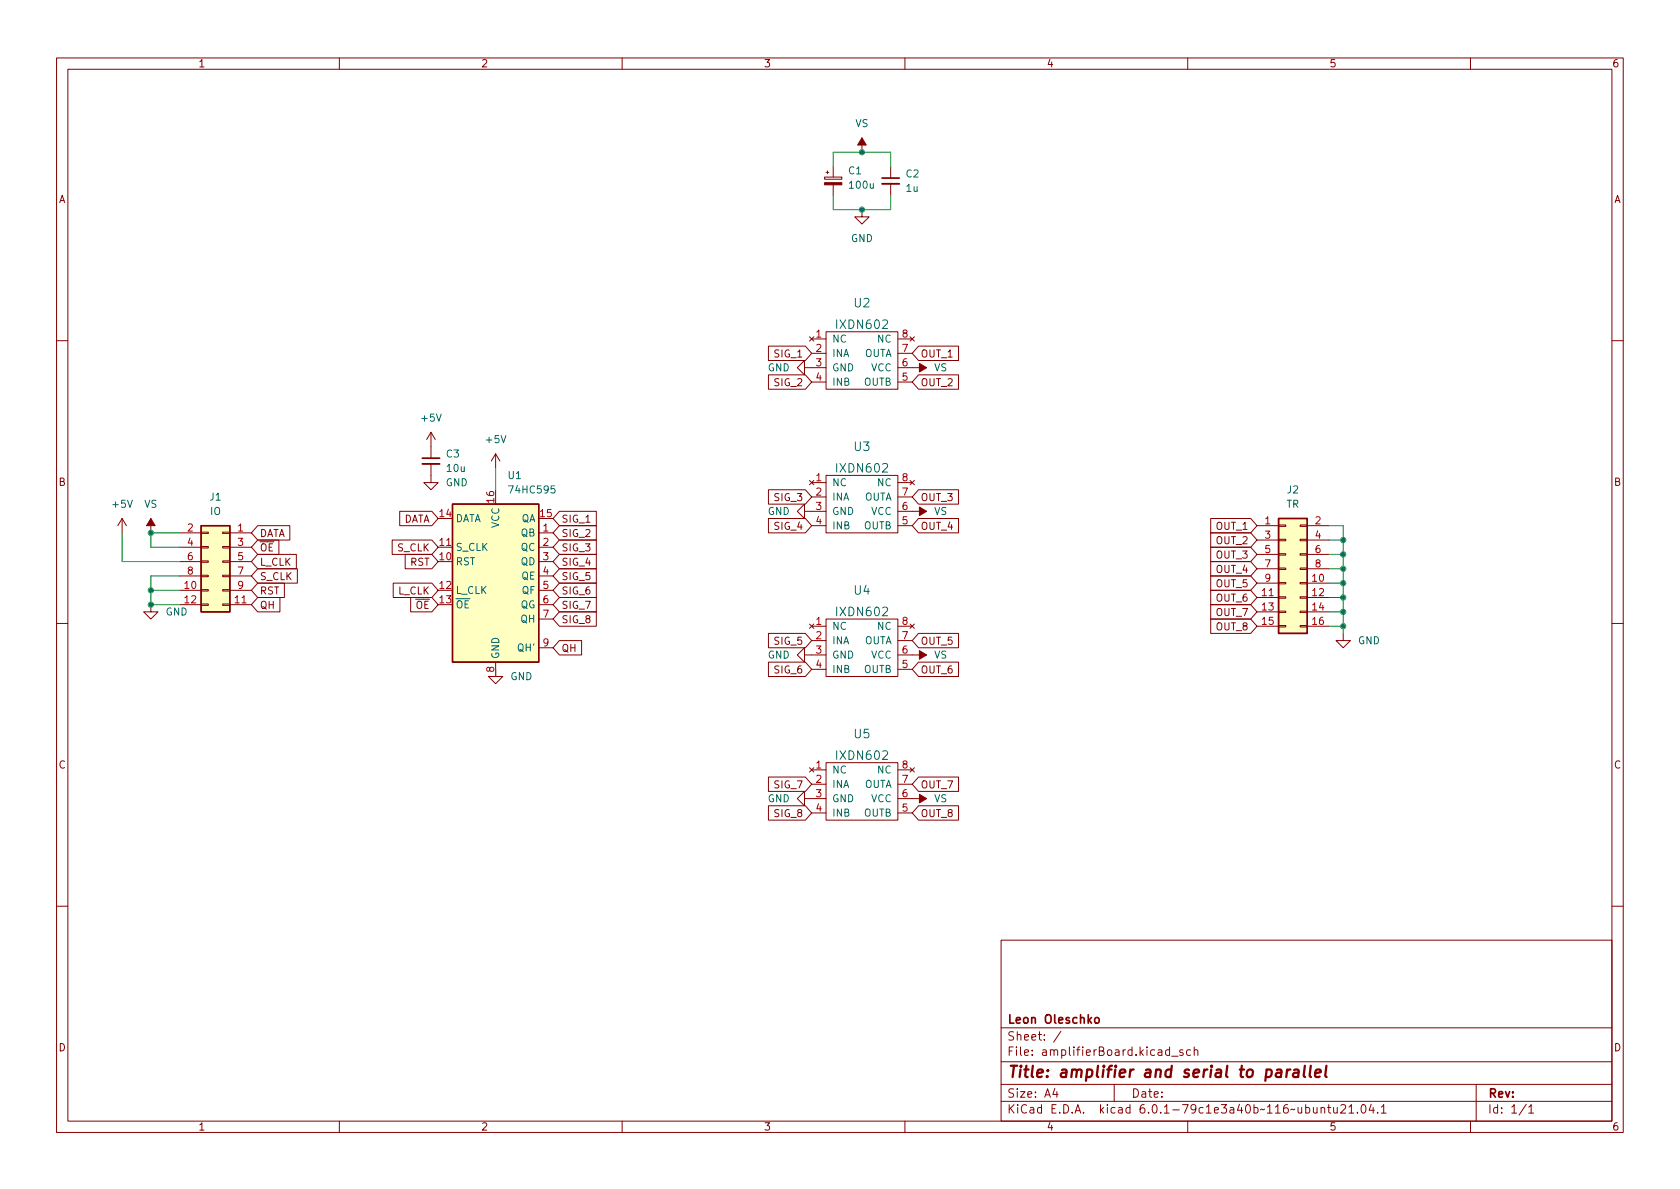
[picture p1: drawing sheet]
<svg xmlns="http://www.w3.org/2000/svg" width="297mm" height="210mm" viewBox="0 0 297 210" stroke-linecap="round" stroke-linejoin="round" font-family="sans-serif">
<g fill="none" stroke="#840000" stroke-width=".18">
<path d="M10 10.2h277v190.1h-277zM12 12.2h273v186.1h-273zM60 10.2v2M110 10.2v2M160 10.2v2M210 10.2v2M260 10.2v2M145.8 31.3h3v.4h-3zM146 30.5h.6M146.3 30.2v.5M147.3 29.5v1.8M147.3 32.7v1.8"/>
<path d="M152.4 37.1v1.2h-1.3l1.3 1.3 1.3-1.3h-1.3M152.4 24.4v2.5M157.5 29.5v2M157.5 32.5v2M143.1 59.6l.8 .7M143.5 59.9h2.5M143.9 59.6l-.8 .7M146 58.7h12.7v10.1h-12.7zM158.7 59.9h2.6M160.9 59.6l.8 .7M161.7 59.6l-.8 .7M10 60.2h2"/>
<path d="M76.2 76.4l-.8 1.3M76.2 76.4v4.6M76.2 76.4l.8 1.3M135.9 61.2h6.5l1.1 1.3-1.1 1.2h-6.5zM135.9 66.3h6.5l1.1 1.3-1.1 1.2h-6.5zM142.2 65v-1.3l-1.2 1.3 1.2 1.3v-1.3h3.8M143.5 62.5h2.5M143.5 67.6h2.5M158.7 62.5h2.6M158.7 65h5.1M158.7 67.6h2.6M162.4 66.3h7.1v2.5h-7.1l-1.1-1.2z"/>
<path d="M162.4 61.2h7.1v2.5h-7.1l-1.1-1.2zM285 60.2h2M21.6 91.7l-.8 1.3M21.6 91.7v2.5M21.6 91.7l.8 1.3M26.7 91.7v2.5M31.7 94.2h3.9M31.7 96.8h3.9M31.7 99.3h3.9M35.6 99.2h1.2v.2h-1.2zM35.6 96.6h1.2v.3h-1.2zM35.6 94.1h1.2v.3h-1.2z"/>
<path d="M39.4 99.2h1.2v.2h-1.2zM39.4 96.6h1.2v.3h-1.2zM39.4 94.1h1.2v.3h-1.2zM40.6 94.2h3.8M40.6 96.8h3.8M40.6 99.3h3.8M45.6 95.5h3.7v2.5h-3.7l-1.2-1.2zM45.6 93h5.6v2.5h-5.6l-1.2-1.3zM45.6 98h6.8v2.6h-6.8l-1.2-1.3zM69.3 95.5h7.1l1.1 1.3-1.1 1.2h-7.1zM70.7 90.4h5.7l1.1 1.3-1.1 1.3h-5.7zM71.6 98h4.8l1.1 1.3-1.1 1.3h-4.8z"/>
<path d="M76.2 82v3.3h1.3l-1.3 1.3-1.3-1.3h1.3M77.5 96.8h2.5M87.6 80.3l-.7 1.2M87.6 80.3v2.5M87.6 80.3l.8 1.2M95.2 94.2h2.6M95.2 96.8h2.6M95.2 99.3h2.6M98.9 90.4h6.5v2.6h-6.5l-1.1-1.3zM98.9 93h6.5v2.5h-6.5l-1.1-1.3zM98.9 95.5h6.5v2.5h-6.5l-1.1-1.2zM98.9 98h6.5v2.6h-6.5l-1.1-1.3z"/>
<path d="M135.9 86.6h6.5l1.1 1.3-1.1 1.2h-6.5zM135.9 91.7h6.5l1.1 1.3-1.1 1.2h-6.5zM142.2 90.4v-1.3l-1.2 1.3 1.2 1.3v-1.3h3.8M143.1 85l.8 .7M143.5 85.3h2.5M143.5 87.9h2.5M143.5 93h2.5M143.9 85l-.8 .7M146 84.1h12.7v10.1h-12.7zM158.7 90.4h5.1M158.7 85.3h2.6M158.7 87.9h2.6"/>
<path d="M158.7 93h2.6M160.9 85l.8 .7M161.7 85l-.8 .7M162.4 91.7h7.1v2.5h-7.1l-1.1-1.2zM162.4 86.6h7.1v2.5h-7.1l-1.1-1.2zM214.1 91.7h7l1.1 1.3-1.1 1.2h-7zM214.1 94.2h7l1.1 1.3-1.1 1.3h-7zM214.1 99.3h7l1.1 1.3-1.1 1.2h-7zM214.1 96.8h7l1.1 1.2-1.1 1.3h-7zM222.2 93h3.9M222.2 95.5h3.9M222.2 98h3.9"/>
<path d="M226.1 97.9h1.2v.3h-1.2zM226.1 95.4h1.2v.2h-1.2zM226.1 92.8h1.2v.3h-1.2zM229.9 97.9h1.2v.3h-1.2zM229.9 95.4h1.2v.2h-1.2zM229.9 92.8h1.2v.3h-1.2zM231.1 93h3.8M231.1 95.5h3.8M231.1 98h3.8M10 110.2h2M26.7 106.9v1.3h1.2l-1.2 1.3-1.3-1.3h1.3M31.7 104.4h3.9"/>
<path d="M31.7 106.9h3.9M31.7 101.8h3.9M35.6 106.8h1.2v.3h-1.2zM35.6 104.3h1.2v.2h-1.2zM35.6 101.7h1.2v.3h-1.2zM39.4 106.8h1.2v.3h-1.2zM39.4 104.3h1.2v.2h-1.2zM39.4 101.7h1.2v.3h-1.2zM40.6 104.4h3.8M40.6 106.9h3.8M40.6 101.8h3.8M45.6 105.7h3.9v2.5h-3.9l-1.2-1.3z"/>
<path d="M45.6 100.6h7v2.5h-7l-1.2-1.3zM45.6 103.1h4.7v2.6h-4.7l-1.2-1.3zM69.5 103.1h6.9l1.1 1.3-1.1 1.3h-6.9zM72.6 105.7h3.8l1.1 1.2-1.1 1.3h-3.8zM87.6 117.1v2.5h-1.2l1.2 1.3 1.3-1.3h-1.3v-1.2M95.2 104.4h2.6M95.2 106.9h2.6M95.2 101.8h2.6M95.2 109.5h2.6M95.2 114.5h2.6M98.9 105.7h6.5v2.5h-6.5l-1.1-1.3zM98.9 113.3h3.9v2.5h-3.9l-1.1-1.3z"/>
<path d="M98.9 100.6h6.5v2.5h-6.5l-1.1-1.3zM98.9 103.1h6.5v2.6h-6.5l-1.1-1.3zM98.9 108.2h6.5v2.5h-6.5l-1.1-1.2zM135.9 112h6.5l1.1 1.3-1.1 1.2h-6.5zM135.9 117.1h6.5l1.1 1.3-1.1 1.2h-6.5zM142.2 115.8v-1.3l-1.2 1.3 1.2 1.3v-1.3h3.8M143.1 110.4l.8 .7M143.5 110.7h2.5M143.5 113.3h2.5M143.5 118.4h2.5M143.9 110.4l-.8 .7M146 109.5h12.7v10.1h-12.7z"/>
<path d="M158.7 115.8h5.1M158.7 110.7h2.6M158.7 113.3h2.6M158.7 118.4h2.6M160.9 110.4l.8 .7M161.7 110.4l-.8 .7M162.4 112h7.1v2.5h-7.1l-1.1-1.2zM162.4 117.1h7.1v2.5h-7.1l-1.1-1.2zM214.1 106.9h7l1.1 1.3-1.1 1.3h-7zM214.1 109.5h7l1.1 1.2-1.1 1.3h-7zM214.1 101.8h7l1.1 1.3-1.1 1.3h-7zM214.1 104.4h7l1.1 1.3-1.1 1.2h-7z"/>
<path d="M222.2 103.1h3.9M222.2 105.7h3.9M222.2 108.2h3.9M222.2 110.7h3.9M222.2 100.6h3.9M226.1 110.6h1.2v.3h-1.2zM226.1 108.1h1.2v.2h-1.2zM226.1 105.5h1.2v.3h-1.2zM226.1 103h1.2v.2h-1.2zM226.1 100.5h1.2v.2h-1.2zM229.9 110.6h1.2v.3h-1.2zM229.9 108.1h1.2v.2h-1.2z"/>
<path d="M229.9 105.5h1.2v.3h-1.2zM229.9 103h1.2v.2h-1.2zM229.9 100.5h1.2v.2h-1.2zM231.1 103.1h3.8M231.1 105.7h3.8M231.1 108.2h3.8M231.1 110.7h3.8M231.1 100.6h3.8M237.5 112v1.3h1.3l-1.3 1.2-1.3-1.2h1.3M285 110.2h2M135.9 137.4h6.5l1.1 1.3-1.1 1.2h-6.5zM143.1 135.8l.8 .7"/>
<path d="M143.5 136.1h2.5M143.5 138.7h2.5M143.9 135.8l-.8 .7M146 134.9h12.7v10.1h-12.7zM158.7 136.1h2.6M158.7 138.7h2.6M160.9 135.8l.8 .7M161.7 135.8l-.8 .7M162.4 137.4h7.1v2.5h-7.1l-1.1-1.2zM135.9 142.5h6.5l1.1 1.3-1.1 1.2h-6.5zM142.2 141.2v-1.3l-1.2 1.3 1.2 1.3v-1.3h3.8M143.5 143.8h2.5"/>
<path d="M158.7 141.2h5.1M158.7 143.8h2.6M162.4 142.5h7.1v2.5h-7.1l-1.1-1.2zM10 160.2h2M177 166.3h108v32h-108zM285 160.2h2M60 198.3v2M110 198.3v2M160 198.3v2M177 194.8h108M177 191.8h108M177 187.8h108"/>
<path d="M177 181.8h108M186.5 192.5l-.4 1h1M186.9 193v1M187.6 182.4l-1.3 1.9M197 191.8v3M206.8 185.7l-.4-.1-.3 .3v.4l.1 .3h.6M206.8 185.1v1.5M207.1 186.8h1.2M209.1 185.7l-.3-.1-.2 .2v.3l.5 .1v.4h-.5M210 198.3v2M210.5 185.7l-.4-.1-.3 .3v.4l.1 .3h.6M211.1 185.8l.3-.2 .3 .1 .1 .9"/>
<path d="M211.1 185.1v1.5M233.6 196l.2-.2 .3 .1 .1 .9M233.6 195.8v1M234.7 195.8h.6M234.9 195.3v1.3l.4 .2M235.8 195.8l.1 1h.3l.2-.1M236.4 195.8v1M237.1 195.5l.5-.2 .3 .2v.3l-.9 1h.9M238.5 195.8l.4-.5v1.5M238.5 196.8h.9M240 196.7v.1M240.8 195.5l.2-.2a.81 .81 0 0 1 .6 .7 .81 .81 0 0 1-.3 .8h-.2a.81 .81 0 0 1-.3-1.3z"/>
<path d="M242.4 195.3l-.3 1h.9M242.8 195.8v1M243.6 196.7v.1M244.2 195.8l.4-.5v1.5M244.2 196.8h.9M260 198.3v2M261 191.8v6.5M269.9 195.3l-1.3 1.9M270.3 195.8l.4-.5v1.5M270.3 196.8h.9"/>
</g>
<path d="M225.8 189.2l.2-.1 .5 .1v1.3M226.6 189.6l-.7 .1a.4 .4 0 0 0-.3 .3 .4 .4 0 0 0 .2 .5l.7-.1M227.6 189.1l-.2 1.4M228.2 189.1l-.4 .1-.3 .3M228.8 189.2l.2-.1 .6 .1-.1 1.3M229.6 189.6l-.7 .1a.4 .4 0 0 0-.3 .3 .4 .4 0 0 0 .2 .5l.7-.1M230.7 188.5l-.2 1.7 .3 .3M231.8 188.5l-.3 1.7 .3 .3M232.5 189.8l1-.2v-.4l-.2-.1-.6 .1-.2 1 .3 .3 .5-.1M234.5 188.5l-.2 1.7 .3 .3" fill="none" stroke="#840000" stroke-width=".4"/>
<path d="M156 31.5h3M74.7 81h3M193.6 180.1l.2-.2 .5 .2v.5l-.1 .3h-.4l-.2-.1z" fill="none" stroke="#840000" stroke-width=".3"/>
<g fill="#ffffc2" stroke="#ffffc2" stroke-width=".18">
<path d="M35.6 93h5v15.2h-5z"/>
<path d="M80 89.1h15.2v28h-15.2z"/>
<path d="M226.1 91.7h5v20.3h-5z"/>
</g>
<path d="M35.6 93h5v15.2h-5zM80 89.1h15.2v28h-15.2zM226.1 91.7h5v20.3h-5z" fill="none" stroke="#840000" stroke-width=".25"/>
<g fill="#840000" stroke="#840000" stroke-width=".18">
<path d="M162.6 89.7l1.2 .7-1.2 .8z"/>
<path d="M152.4 24.4l.8 1.2h-1.6z"/>
<path d="M145.8 32.3h3v.4h-3z"/>
<path d="M26.7 91.7l.7 1.3h-1.5z"/>
<path d="M162.6 140.5l1.2 .7-1.2 .8z"/>
<path d="M162.6 64.3l1.2 .7-1.2 .8z"/>
<path d="M162.6 115.1l1.2 .7-1.2 .8z"/>
</g>
<path d="M156 32.5h3M74.7 82h3" fill="none" stroke="#840000" stroke-width=".33"/>
<g fill="none" stroke="#009600" stroke-width=".18">
<path d="M147.3 29.5v-2.6h10.2v2.6M147.3 34.5v2.6h10.2v-2.6M21.6 94.2v5.1h10.1M31.7 94.2h-5v2.6h5M87.6 82.8v3.8M234.9 93h2.6v19M234.9 95.5h2.6M234.9 98h2.6M26.7 104.4h5M31.7 101.8h-5v5.1h5M87.6 118.4v1.2M234.9 105.7h2.6"/>
<path d="M234.9 108.2h2.6M234.9 100.6h2.6M234.9 103.1h2.6M234.9 110.7h2.6"/>
</g>
<g fill="#009600" stroke="#009600" stroke-width=".18">
<circle cx="237.5" cy="108.2" r=".46"/>
<circle cx="237.5" cy="105.7" r=".46"/>
<circle cx="152.4" cy="37.1" r=".46"/>
<circle cx="237.5" cy="100.6" r=".46"/>
<circle cx="237.5" cy="103.1" r=".46"/>
<circle cx="237.5" cy="98" r=".46"/>
<circle cx="237.5" cy="95.5" r=".46"/>
<circle cx="237.5" cy="110.7" r=".46"/>
<circle cx="26.7" cy="94.2" r=".46"/>
<circle cx="26.7" cy="106.9" r=".46"/>
<circle cx="26.7" cy="104.4" r=".46"/>
<circle cx="152.4" cy="26.9" r=".46"/>
</g>
<text font-size="2.8" fill="#840000" x="178" y="190.6">Title: amplifier and serial to parallel</text>
<g font-size="2.1" fill="#006464">
<text x="148.1" y="58.2">IXDN602</text>
<text x="151" y="54.4">U2</text>
<text x="148.1" y="83.6">IXDN602</text>
<text x="151" y="79.8">U3</text>
<text x="151" y="105.2">U4</text>
<text x="148.1" y="109">IXDN602</text>
<text x="151" y="130.6">U5</text>
<text x="148.1" y="134.4">IXDN602</text>
</g>
<g font-size="2.1" fill="#840000">
<text x="178" y="184">Sheet: /</text>
<text x="178" y="181">Leon Oleschko</text>
<text x="178" y="186.7">File: amplifierBoard.kicad_sch</text>
<text x="178" y="196.9">KiCad E.D.A. kicad 6.0.1-79c1e3a40b~116~ubuntu21.04.1</text>
<text x="178" y="194.1">Size: A4</text>
<text x="200" y="194.1">Date:</text>
<text x="263" y="194.1">Rev:</text>
<text x="263" y="196.9">Id: 1/1</text>
</g>
<g font-size="1.8" fill="#840000">
<text x="35" y="11.9">1</text>
<text x="85" y="11.9">2</text>
<text x="135" y="11.9">3</text>
<text x="185" y="11.9">4</text>
<text x="235" y="11.9">5</text>
<text x="285" y="11.9">6</text>
<text x="10.3" y="35.9">A</text>
<text x="285.3" y="35.9">A</text>
<text x="137.1" y="63.2">SIG_1</text>
<text x="162.7" y="63.2">OUT_1</text>
<text x="137.1" y="68.3">SIG_2</text>
<text x="162.7" y="68.3">OUT_2</text>
<text x="10.3" y="85.9">B</text>
<text x="137.1" y="88.6">SIG_3</text>
<text x="162.7" y="88.6">OUT_3</text>
<text x="285.3" y="85.9">B</text>
<text x="45.9" y="95">DATA</text>
<text x="71.1" y="92.4">DATA</text>
<text x="99.2" y="92.4">SIG_1</text>
<text x="99.2" y="95">SIG_2</text>
<text x="137.1" y="93.7">SIG_4</text>
<text x="162.7" y="93.7">OUT_4</text>
<text x="215.1" y="93.7">OUT_1</text>
<text x="45.9" y="97.5">~{OE}</text>
<text x="45.9" y="100">L_CLK</text>
<text x="70.2" y="97.5">S_CLK</text>
<text x="72.5" y="100">RST</text>
<text x="99.2" y="97.5">SIG_3</text>
<text x="99.2" y="100">SIG_4</text>
<text x="215.1" y="96.2">OUT_2</text>
<text x="215.1" y="101.3">OUT_4</text>
<text x="215.1" y="98.8">OUT_3</text>
<text x="45.9" y="107.7">QH</text>
<text x="45.9" y="102.6">S_CLK</text>
<text x="45.9" y="105.1">RST</text>
<text x="70.3" y="105.1">L_CLK</text>
<text x="72.1" y="107.7">~{OE}</text>
<text x="99.2" y="107.7">SIG_7</text>
<text x="99.2" y="102.6">SIG_5</text>
<text x="99.2" y="105.1">SIG_6</text>
<text x="215.1" y="103.8">OUT_5</text>
<text x="215.1" y="106.4">OUT_6</text>
<text x="99.2" y="110.2">SIG_8</text>
<text x="215.1" y="108.9">OUT_7</text>
<text x="215.1" y="111.5">OUT_8</text>
<text x="99.2" y="115.3">QH</text>
<text x="137.1" y="114">SIG_5</text>
<text x="137.1" y="119.1">SIG_6</text>
<text x="162.7" y="114">OUT_5</text>
<text x="162.7" y="119.1">OUT_6</text>
<text x="10.3" y="135.9">C</text>
<text x="285.3" y="135.9">C</text>
<text x="137.1" y="139.4">SIG_7</text>
<text x="162.7" y="139.4">OUT_7</text>
<text x="137.1" y="144.5">SIG_8</text>
<text x="162.7" y="144.5">OUT_8</text>
<text x="10.3" y="185.9">D</text>
<text x="285.3" y="185.9">D</text>
<text x="35" y="199.9">1</text>
<text x="85" y="199.9">2</text>
<text x="135" y="199.9">3</text>
<text x="185" y="199.9">4</text>
<text x="235" y="199.9">5</text>
<text x="285" y="199.9">6</text>
</g>
<g font-size="1.8" fill="#006464">
<text x="151.2" y="22.5">VS</text>
<text x="150" y="30.8">C1</text>
<text x="150.3" y="33.4">100u</text>
<text x="160.2" y="31.4">C2</text>
<text x="160.2" y="33.9">1u</text>
<text x="150.4" y="42.8">GND</text>
<text x="135.7" y="65.7">GND</text>
<text x="147.1" y="60.6">NC</text>
<text x="147.1" y="63.1">INA</text>
<text x="147.1" y="65.7">GND</text>
<text x="152.7" y="63.1">OUTA</text>
<text x="154" y="65.7">VCC</text>
<text x="155.2" y="60.6">NC</text>
<text x="165.1" y="65.7">VS</text>
<text x="147.1" y="68.2">INB</text>
<text x="152.7" y="68.2">OUTB</text>
<text x="74.6" y="74.5">+5V</text>
<text x="78.9" y="80.9">C3</text>
<text x="79.1" y="83.4">10u</text>
<text x="86" y="78.4">+5V</text>
<text x="20" y="89.8">+5V</text>
<text x="25.5" y="89.8">VS</text>
<text x="37.1" y="88.5">J1</text>
<text x="78.8" y="86">GND</text>
<text x="89.9" y="84.7">U1</text>
<text x="90.3" y="87.2">74HC595</text>
<text x="147.1" y="86">NC</text>
<text x="147.1" y="88.5">INA</text>
<text x="152.7" y="88.5">OUTA</text>
<text x="155.2" y="86">NC</text>
<text x="227.4" y="89.8">TR</text>
<text x="227.6" y="87.2">J2</text>
<text x="37.2" y="91.1">IO</text>
<text x="80.5" y="92.3">DATA</text>
<text x="88.3" y="93.4" transform="rotate(-90 88.3 93.4)">VCC</text>
<text x="92.1" y="94.9">QB</text>
<text x="92.1" y="92.3">QA</text>
<text x="135.7" y="91.1">GND</text>
<text x="147.1" y="91.1">GND</text>
<text x="147.1" y="93.6">INB</text>
<text x="152.7" y="93.6">OUTB</text>
<text x="154" y="91.1">VCC</text>
<text x="165.1" y="91.1">VS</text>
<text x="80.5" y="99.9">RST</text>
<text x="80.5" y="97.4">S_CLK</text>
<text x="92.1" y="97.4">QC</text>
<text x="92.1" y="99.9">QD</text>
<text x="80.5" y="105">L_CLK</text>
<text x="80.5" y="107.6">~{OE}</text>
<text x="92" y="107.6">QG</text>
<text x="92.2" y="102.5">QE</text>
<text x="92.3" y="105">QF</text>
<text x="29.3" y="108.8">GND</text>
<text x="92.1" y="110.1">QH</text>
<text x="147.1" y="111.4">NC</text>
<text x="147.1" y="113.9">INA</text>
<text x="152.7" y="113.9">OUTA</text>
<text x="155.2" y="111.4">NC</text>
<text x="240.1" y="113.9">GND</text>
<text x="88.3" y="116.6" transform="rotate(-90 88.3 116.6)">GND</text>
<text x="91.7" y="115.2">QH'</text>
<text x="135.7" y="116.5">GND</text>
<text x="147.1" y="116.5">GND</text>
<text x="147.1" y="119">INB</text>
<text x="152.7" y="119">OUTB</text>
<text x="154" y="116.5">VCC</text>
<text x="165.1" y="116.5">VS</text>
<text x="90.2" y="120.3">GND</text>
<text x="147.1" y="136.8">NC</text>
<text x="155.2" y="136.8">NC</text>
<text x="135.7" y="141.9">GND</text>
<text x="147.1" y="139.3">INA</text>
<text x="147.1" y="141.9">GND</text>
<text x="152.7" y="139.3">OUTA</text>
<text x="154" y="141.9">VCC</text>
<text x="165.1" y="141.9">VS</text>
<text x="147.1" y="144.4">INB</text>
<text x="152.7" y="144.4">OUTB</text>
</g>
<g font-size="1.8" fill="#a90000">
<text x="144.3" y="59.7">1</text>
<text x="159.5" y="59.7">8</text>
<text x="144.3" y="62.2">2</text>
<text x="144.3" y="64.8">3</text>
<text x="159.5" y="64.8">6</text>
<text x="159.5" y="62.2">7</text>
<text x="144.3" y="67.3">4</text>
<text x="159.5" y="67.3">5</text>
<text x="87.4" y="88.9" transform="rotate(-90 87.4 88.9)">16</text>
<text x="144.3" y="85.1">1</text>
<text x="144.3" y="87.6">2</text>
<text x="159.5" y="87.6">7</text>
<text x="159.5" y="85.1">8</text>
<text x="33.2" y="94">2</text>
<text x="42.1" y="94">1</text>
<text x="77.8" y="91.4">14</text>
<text x="95.5" y="91.4">15</text>
<text x="96" y="94">1</text>
<text x="144.3" y="90.2">3</text>
<text x="144.3" y="92.7">4</text>
<text x="159.5" y="92.7">5</text>
<text x="159.5" y="90.2">6</text>
<text x="223.7" y="92.7">1</text>
<text x="223.7" y="95.2">3</text>
<text x="232.6" y="92.7">2</text>
<text x="232.6" y="95.2">4</text>
<text x="33.2" y="96.5">4</text>
<text x="33.2" y="99.1">6</text>
<text x="33.2" y="101.6">8</text>
<text x="42.1" y="96.5">3</text>
<text x="42.1" y="99.1">5</text>
<text x="42.1" y="101.6">7</text>
<text x="77.8" y="99.1">10</text>
<text x="77.8" y="96.5">11</text>
<text x="96" y="96.5">2</text>
<text x="96" y="99.1">3</text>
<text x="96" y="101.6">4</text>
<text x="223.7" y="97.8">5</text>
<text x="223.7" y="100.3">7</text>
<text x="232.6" y="97.8">6</text>
<text x="232.6" y="100.3">8</text>
<text x="32.7" y="104.1">10</text>
<text x="32.7" y="106.7">12</text>
<text x="41.6" y="106.7">11</text>
<text x="42.1" y="104.1">9</text>
<text x="77.8" y="104.1">12</text>
<text x="77.8" y="106.7">13</text>
<text x="96" y="104.1">5</text>
<text x="96" y="106.7">6</text>
<text x="223.2" y="105.4">11</text>
<text x="223.2" y="107.9">13</text>
<text x="223.7" y="102.9">9</text>
<text x="232.1" y="102.9">10</text>
<text x="232.1" y="105.4">12</text>
<text x="232.1" y="107.9">14</text>
<text x="96" y="109.2">7</text>
<text x="144.3" y="110.5">1</text>
<text x="144.3" y="113">2</text>
<text x="159.5" y="113">7</text>
<text x="159.5" y="110.5">8</text>
<text x="223.2" y="110.5">15</text>
<text x="232.1" y="110.5">16</text>
<text x="87.4" y="118.9" transform="rotate(-90 87.4 118.9)">8</text>
<text x="96" y="114.3">9</text>
<text x="144.3" y="115.6">3</text>
<text x="144.3" y="118.1">4</text>
<text x="159.5" y="118.1">5</text>
<text x="159.5" y="115.6">6</text>
<text x="144.3" y="135.9">1</text>
<text x="159.5" y="135.9">8</text>
<text x="144.3" y="138.4">2</text>
<text x="144.3" y="141">3</text>
<text x="144.3" y="143.5">4</text>
<text x="159.5" y="143.5">5</text>
<text x="159.5" y="141">6</text>
<text x="159.5" y="138.4">7</text>
</g>
</svg>
